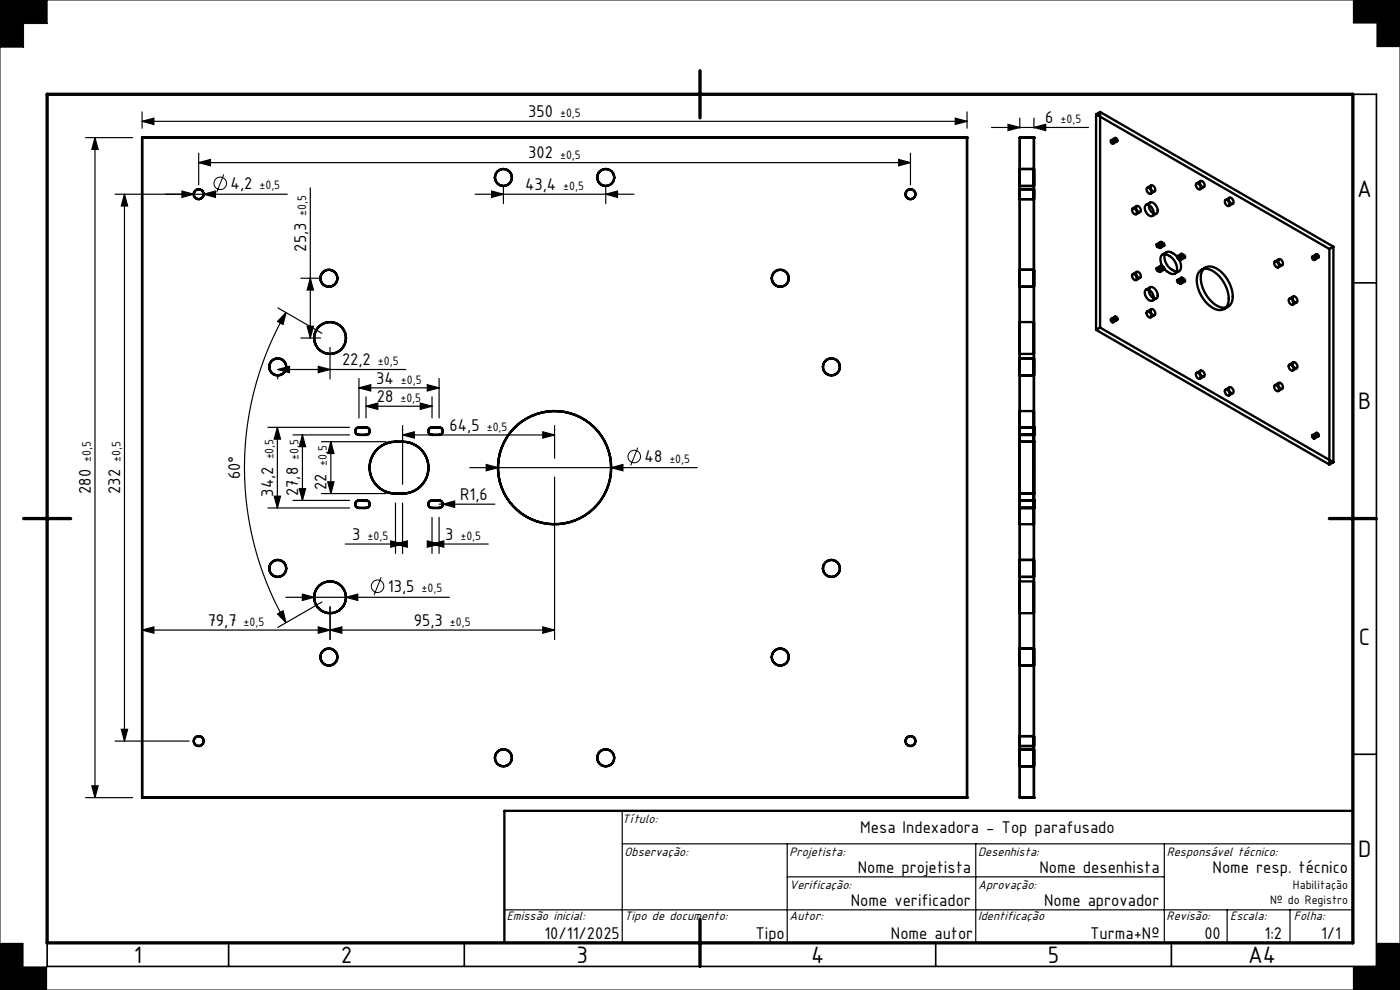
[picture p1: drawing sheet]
<svg xmlns="http://www.w3.org/2000/svg" width="297mm" height="210mm" viewBox="0 0 297 210" stroke-linecap="round" stroke-linejoin="round" font-family="sans-serif">
<g fill="none" stroke="#000" stroke-width=".21">
<path d="M0 0h297v210h-297zM10 0v5h-5v5h-5M148.1 19.6l.8 .8M148.5 19.5v1M148.9 19.6l-.8 .8M47.5 37l-1.5 3.8M148 20h1M135.3 94.9l-1.5 3.8M9.5 110h1M9.6 109.6l.8 .8M10 109.5v1M10.4 109.6l-.8 .8"/>
<path d="M80.9 122.5l-1.6 3.8"/>
<circle cx="46.7" cy="38.9" r="1.33"/>
<circle cx="134.6" cy="96.8" r="1.33"/>
<circle cx="80.1" cy="124.4" r="1.33"/>
</g>
<g fill="none" stroke="#000" stroke-width=".25">
<path d="M18.1 29.2h10M20.1 29.2l.7 2.5h-1.3zM20.1 29.2v140M30.1 25.7l2.5-.6v1.3zM30.1 23.7v3.5M30.1 25.7h175M42.1 34.5l2.5-.7v1.4zM42.1 32.5v6.7M42.1 34.5h151M65.8 39.8v31.9M106.8 39.6v3.6M128.5 39.6v3.6"/>
<path d="M190.6 33.8l2.5 .7-2.5 .7zM193.1 32.5v6.7M202.6 25.1l2.5 .6-2.5 .7zM205.1 23.7v3.5M210.3 27h20.6M213.8 26.4l2.5 .6-2.5 .7zM216.3 25v2.2M219.3 25v2.2M219.3 27l2.5-.6v1.3zM26.4 41.2l.7 2.5h-1.4zM26.4 41.2v116M38.6 40.5l2.5 .7-2.5 .7z"/>
<path d="M43.2 41.2l2.5-.7v1.4zM61 41.2h-36.6M63.8 59h4M65.8 59l.7 2.5h-1.3zM100.8 41.2h33.7M104.3 40.5l2.5 .7-2.5 .7zM128.5 41.2l2.5-.7v1.4zM58.9 78.4l2.5-.7v1.4zM58.9 79.8v.6M58.9 78.4h27.2M58.9 65.3l9.4 5.4M60.7 66.3l-.6 2.5-1.2-.6z"/>
<path d="M60.7 66.3a65.8 65.8 0 0 0 0 65.8M63.8 71.7h4.2M65.2 69.2h1.3l-.7 2.5zM67.5 77.7l2.5 .7-2.5 .7zM70 73.7v6.7M56.8 90.6h17.3M58.8 90.6v17.1M58.8 90.6l.7 2.5h-1.3zM62.2 92.2h11.9M64.2 92.2l.6 2.5h-1.3zM64.2 92.2v13.9M68.2 93.7h13.7"/>
<path d="M70.2 93.7l.7 2.5h-1.4zM70.2 93.7v11M76.1 80.3v8.3M76.1 82.3h17M76.1 82.3l2.5-.7v1.3zM77.6 84.2v4.4M77.6 86.2h14M77.6 86.2l2.5-.7v1.3zM85.4 90.3v12.4M85.4 92.3h32.2M85.4 92.3l2.5-.7v1.3zM89.1 85.5l2.5 .7-2.5 .6z"/>
<path d="M90.6 81.6l2.5 .7-2.5 .6zM91.6 84.2v4.4M93.1 80.3v8.3M99.6 99.2h48.3M103.1 98.5l2.5 .7-2.5 .7zM115.1 91.6l2.5 .7-2.5 .6zM117.6 90.3v6.9M129.6 99.2l2.5-.7v1.4zM56.8 107.7h17.3M58.2 105.2h1.3l-.7 2.5zM62.2 106.1h11.9M63.5 103.6h1.3l-.6 2.5z"/>
<path d="M68.2 104.7h13.7M69.5 102.2h1.4l-.7 2.5zM73.2 115.4h12.2M82.9 114.7l2.5 .7-2.5 .7zM83.9 106.7v10.7M83.9 115.4l2.5-.7v1.4zM85.4 106.7v10.7M90.6 114.7l2.5 .7-2.5 .7zM91.6 109.7v7.7M91.6 115.4h12M91.6 115.4l2.5-.7v1.4zM93.1 109.7v7.7"/>
<path d="M93.1 106.9h11.9M93.9 106.9l2.5-.6v1.3zM117.6 101.2v34.5M30.1 133.7l2.5-.7v1.3zM30.1 133.6l87.5 .1M58.9 130.2l1.2-.6 .6 2.5zM60.6 126.7h34.7M64.1 126l2.5 .7-2.5 .7zM67.5 133l2.5 .7-2.5 .6zM68.3 127.7l-9.4 5.4M70 128.7v7M70 133.7l2.5-.7v1.3z"/>
<path d="M73.4 126.7l2.5-.7v1.4zM115.1 133l2.5 .7-2.5 .6zM24.4 157.2h15.7M25.7 154.7h1.4l-.7 2.5zM18.1 169.2h10M19.5 166.7h1.3l-.7 2.5zM132 179h155M132 172v28M167 179v21M207 179v21M247 179v21M107 193h180"/>
<path d="M167 186h80M260.3 193v7M273.7 193v7"/>
</g>
<path d="M10 20h282v185h-282zM287 20v180h-277M287 60h5M282 110h10M287 160h5M148.5 195v10M48.5 200v5M98.5 200v5M198.5 200v5M248.5 200v5" fill="none" stroke="#000" stroke-width=".35"/>
<g fill="none" stroke="#000" stroke-width=".5">
<path d="M30.1 29.2h175v140h-175zM216.3 35.8v3.6zM216.3 29.2h3v140h-3zM216.3 35.8h3M216.3 39.4h3M219.3 35.8v3.6zM232.5 24.2l49.5 28.6M232.5 24.2v45.8M233.4 23.8l49.5 28.5M233.4 23.8v45.7M233.4 23.8l-.9 .4M235.7 29.8a.39 .39 0 0 1 .4 .2 .39 .39 0 0 1-.1 .5l-.3-.3z"/>
<path d="M236.5 29.3a.39 .39 0 0 1 .5 .2 .39 .39 0 0 1-.2 .5l-.3-.4zM236.6 29.3l-.9 .5M237 30l-.9 .5M243.3 39.9a.72 .72 0 0 1 .8 .3 .72 .72 0 0 1-.1 .9 .94 .94 0 0 1-.7-1.2zM244.1 39.4a.72 .72 0 0 1 .8 .4 .72 .72 0 0 1-.1 .8 .94 .94 0 0 1-.7-1.2zM244.2 39.3l-.8 .5M253.8 39a.72 .72 0 0 1 .8 .3 .72 .72 0 0 1-.1 .9 .94 .94 0 0 1-.7-1.2zM254.6 38.5a.72 .72 0 0 1 .8 .3 .72 .72 0 0 1-.1 .9 .94 .94 0 0 1-.7-1.2zM254.7 38.4l-.9 .5M255.4 39.7l-.8 .4M216.3 40.2v2zM216.3 57.2v3.6z"/>
<path d="M216.3 40.1h3M216.3 42.2h3M216.3 57.2h3M219.3 40.2v2zM219.3 57.2v3.6zM240.2 44.3a.72 .72 0 0 1 .8 .3 .72 .72 0 0 1-.1 .9 .94 .94 0 0 1-.7-1.2zM240.2 58.2a.72 .72 0 0 1 .8 .4 .72 .72 0 0 1-.1 .8 .94 .94 0 0 1-.7-1.2zM241.1 43.8a.72 .72 0 0 1 .8 .3 .72 .72 0 0 1-.1 .9 .94 .94 0 0 1-.7-1.2zM241.1 57.7a.72 .72 0 0 1 .8 .4 .72 .72 0 0 1-.1 .9 .94 .94 0 0 1-.7-1.3zM241.2 43.7l-.9 .5M241.2 57.7l-.9 .5M241.9 45l-.9 .4"/>
<path d="M241.9 58.9l-.9 .5M243.1 43.5a1.48 1.48 0 0 1 1.7 1.7 .66 .66 0 0 1-.5 .7 .66 .66 0 0 1-.8-.4 1.59 1.59 0 0 1-.4-2zM243.9 43a1.48 1.48 0 0 1 1.7 1.7 .66 .66 0 0 1-.5 .7 .66 .66 0 0 1-.8-.4 1.59 1.59 0 0 1-.4-2zM244 43l-.9 .5M244.9 40.6l-.8 .5M245.3 45.3l-.8 .5M245.4 51.8l.6 .3 .1 .5-.6-.3zM245.4 56.9l.6 .3 .1 .5-.6-.4zM246.2 51.3l.7 .3 .1 .5-.7-.3zM246.2 56.4l.7 .3 .1 .5-.7-.4zM246.2 51.3l-.8 .5M246.2 56.4l-.8 .5"/>
<path d="M246.5 54.1a1.92 1.92 0 0 1 2.3 .8 2.47 2.47 0 0 1 .6 3 1.92 1.92 0 0 1-2.3-.8 2.47 2.47 0 0 1-.6-3zM247 52.1l-.9 .5M247 57.2l-.9 .5M247.4 53.6a1.92 1.92 0 0 1 2.3 .8 2.47 2.47 0 0 1 .5 3.1 1.92 1.92 0 0 1-2.3-.9 2.47 2.47 0 0 1-.5-3zM247.5 53.5l-.9 .5M249.8 54.3l.6 .4 .1 .4-.7-.3zM249.8 59.4l.6 .3 .1 .5-.7-.3zM250.1 57.5l-.8 .5M250.6 53.8l.7 .4 .1 .4-.7-.3zM250.6 58.9l.7 .3 .1 .5-.7-.3zM250.6 53.8l-.8 .5M250.6 58.9l-.8 .5"/>
<path d="M251.4 54.6l-.9 .5M251.4 59.7l-.9 .5M254.6 57.5a2.71 2.71 0 0 1 3.6 .7 6.7 6.7 0 0 1 2.2 6.5 2.05 2.05 0 0 1-3.2 .6 7 7 0 0 1-3.1-7.1zM255.4 57a2.71 2.71 0 0 1 3.6 .7 6.7 6.7 0 0 1 2.3 6.5 2.05 2.05 0 0 1-3.3 .6 7 7 0 0 1-3.1-7.1zM255.7 56.7l-.8 .5M259.9 42.5a.72 .72 0 0 1 .8 .4 .72 .72 0 0 1-.1 .8 .94 .94 0 0 1-.7-1.2zM260.8 42a.72 .72 0 0 1 .8 .4 .72 .72 0 0 1-.2 .8 .94 .94 0 0 1-.6-1.2zM260.8 41.9l-.8 .5M261.6 43.2l-.9 .5M270.4 55.5a.72 .72 0 0 1 .8 .4 .72 .72 0 0 1-.1 .8 .94 .94 0 0 1-.7-1.2zM271.2 55.1a.72 .72 0 0 1 .8 .3 .72 .72 0 0 1-.1 .9 .94 .94 0 0 1-.7-1.2zM271.3 55l-.8 .5"/>
<path d="M272 56.2l-.8 .5M278.4 54.4a.39 .39 0 0 1 .4 .3 .39 .39 0 0 1-.1 .4l-.3-.2zM279.3 53.9a.39 .39 0 0 1 .4 .3 .39 .39 0 0 1-.2 .5l-.2-.3zM279.3 53.9l-.9 .5M279.7 54.7l-.9 .4M282 52.8v45.7M282.9 52.3l-.9 .5M282.9 52.3v45.8M216.3 76v3.6zM216.3 68.3v6.8zM216.3 76h3M216.3 79.6h3"/>
<path d="M216.3 68.3h3M216.3 75.1h3M216.3 60.8h3M219.3 76v3.6zM219.3 68.3v6.8zM232.5 70l49.5 28.5M233.4 69.5l49.5 28.6M233.4 69.5l-.9 .5M235.7 67.7a.39 .39 0 0 1 .4 .2 .39 .39 0 0 1-.1 .5l-.4-.4zM236.5 67.2a.39 .39 0 0 1 .5 .2 .39 .39 0 0 1-.2 .5l-.3-.4zM236.6 67.2l-.9 .4M237 67.9l-.9 .5"/>
<path d="M243.1 61.5a1.48 1.48 0 0 1 1.7 1.6 .66 .66 0 0 1-.5 .7 .66 .66 0 0 1-.8-.3 1.59 1.59 0 0 1-.4-2zM243.3 66.1a.72 .72 0 0 1 .8 .4 .72 .72 0 0 1-.1 .9 .94 .94 0 0 1-.7-1.3zM243.9 61a1.48 1.48 0 0 1 1.7 1.7 .66 .66 0 0 1-.5 .7 .66 .66 0 0 1-.8-.4 1.59 1.59 0 0 1-.4-2zM244 60.9l-.9 .5M244.1 65.7a.72 .72 0 0 1 .8 .3 .72 .72 0 0 1-.1 .9 .94 .94 0 0 1-.7-1.2zM244.2 65.6l-.8 .5M244.9 66.8l-.8 .5M245.3 63.3l-.8 .5M253.8 79.2a.72 .72 0 0 1 .8 .3 .72 .72 0 0 1-.1 .9 .94 .94 0 0 1-.7-1.2zM254.6 78.7a.72 .72 0 0 1 .8 .3 .72 .72 0 0 1-.1 .9 .94 .94 0 0 1-.7-1.2zM254.7 78.6l-.9 .5M255.4 79.9l-.8 .4"/>
<path d="M260.5 65.1l-.8 .4M273.4 63.5a.72 .72 0 0 1 .8 .3 .72 .72 0 0 1-.1 .9 .94 .94 0 0 1-.7-1.2zM273.4 77.4a.72 .72 0 0 1 .8 .4 .72 .72 0 0 1-.1 .8 .94 .94 0 0 1-.7-1.2zM274.3 63a.72 .72 0 0 1 .8 .3 .72 .72 0 0 1-.1 .9 .94 .94 0 0 1-.7-1.2zM274.3 76.9a.72 .72 0 0 1 .8 .4 .72 .72 0 0 1-.1 .8 .94 .94 0 0 1-.7-1.2zM274.4 62.9l-.9 .5M274.4 76.9l-.9 .4M275.1 64.1l-.9 .5M275.1 78.1l-.9 .5M75.6 90.9a2.88 2.88 0 0 1 2.4-.2 .8 .8 0 0 1 .4 .9 .8 .8 0 0 1-.8 .6h-1.5a.8 .8 0 0 1-.7-.4 .8 .8 0 0 1 .2-.9zM80.2 95.2a7.3 7.3 0 0 1 7.6-1 5.5 5.5 0 0 1 3 6.2 5.5 5.5 0 0 1-5.4 4.3 6 6 0 0 1-6.3-2.8 5.5 5.5 0 0 1 1.1-6.7zM91.1 90.9a2.88 2.88 0 0 1 2.4-.2 .8 .8 0 0 1 .4 .9 .8 .8 0 0 1-.8 .6h-1.5a.8 .8 0 0 1-.7-.4 .8 .8 0 0 1 .2-.9z"/>
<path d="M216.3 90.6h3v1.6h-3zM216.3 93.7h3v11h-3zM216.3 87.2v24zM216.3 87.2h3M219.3 87.2v24zM259.9 82.7a.72 .72 0 0 1 .8 .4 .72 .72 0 0 1-.1 .8 .94 .94 0 0 1-.7-1.2zM260.8 82.2a.72 .72 0 0 1 .8 .4 .72 .72 0 0 1-.2 .8 .94 .94 0 0 1-.6-1.2zM260.8 82.2l-.8 .4M261.6 83.4l-.9 .5M270.4 81.8a.72 .72 0 0 1 .8 .3 .72 .72 0 0 1-.1 .9 .94 .94 0 0 1-.7-1.2zM271.2 81.3a.72 .72 0 0 1 .8 .3 .72 .72 0 0 1-.1 .9 .94 .94 0 0 1-.7-1.2zM271.3 81.2l-.8 .5"/>
<path d="M272 82.5l-.8 .5M278.4 92.3a.39 .39 0 0 1 .4 .3 .39 .39 0 0 1-.1 .4l-.3-.2zM279.3 91.8a.39 .39 0 0 1 .4 .3 .39 .39 0 0 1-.2 .4l-.2-.2zM279.3 91.8l-.9 .5M279.7 92.5l-.9 .5M282.9 98.1l-.9 .4M75.6 106.4a2.88 2.88 0 0 1 2.4-.2 .8 .8 0 0 1 .4 .9 .8 .8 0 0 1-.8 .6h-1.5a.8 .8 0 0 1-.7-.4 .8 .8 0 0 1 .2-.9zM91.1 106.4a2.88 2.88 0 0 1 2.4-.2 .8 .8 0 0 1 .4 .9 .8 .8 0 0 1-.8 .6h-1.5a.8 .8 0 0 1-.7-.4 .8 .8 0 0 1 .2-.9zM216.3 118.8v3.6zM216.3 106.1h3v1.6h-3zM216.3 118.8h3M216.3 111.2h3"/>
<path d="M219.3 118.8v3.6zM216.3 123.3v6.8zM216.3 137.6v3.6zM216.3 122.4h3M216.3 123.3h3M216.3 130.1h3M216.3 137.6h3M219.3 123.3v6.8zM219.3 137.6v3.6zM216.3 156.2v2zM216.3 158.9v3.6zM216.3 156.1h3"/>
<path d="M216.3 158.2h3M216.3 141.2h3M216.3 158.9h3M219.3 156.2v2zM219.3 158.9v3.6zM216.3 162.5h3M287 172h-180v28"/>
<circle cx="106.8" cy="37.6" r="1.8"/>
<circle cx="128.5" cy="37.6" r="1.8"/>
<circle cx="42.1" cy="41.2" r="1.05"/>
<circle cx="69.8" cy="59" r="1.8"/>
<circle cx="165.5" cy="59" r="1.8"/>
<circle cx="193.1" cy="41.2" r="1.05"/>
<circle cx="58.9" cy="77.8" r="1.8"/>
<circle cx="70" cy="71.7" r="3.4"/>
<circle cx="176.4" cy="77.8" r="1.8"/>
<circle cx="117.6" cy="99.2" r="12"/>
<circle cx="58.9" cy="120.6" r="1.8"/>
<circle cx="69.8" cy="139.4" r="1.8"/>
<circle cx="70" cy="126.7" r="3.4"/>
<circle cx="165.5" cy="139.4" r="1.8"/>
<circle cx="176.4" cy="120.6" r="1.8"/>
<circle cx="42.1" cy="157.2" r="1.05"/>
<circle cx="193.1" cy="157.2" r="1.05"/>
<circle cx="106.8" cy="160.7" r="1.8"/>
<circle cx="128.5" cy="160.7" r="1.8"/>
</g>
<path d="M148.5 15v10M10 20h277v180h-277zM5 110h10M282 110h10M148.5 195v10" fill="none" stroke="#000" stroke-width=".7"/>
<path d="M0 0v10h5v-5h5v-5zM0 200v10h10v-5h-5v-5zM287 205v5h10v-10h-5v5zM287 0v5h5v5h5v-10z" fill-rule="evenodd" fill="#000"/>
<g fill="#000">
<path d="M93.9 106.9l2.5-.6v1.3z"/>
<path d="M20.1 29.2l.7 2.5h-1.3zM19.5 166.7h1.3l-.7 2.5zM26.4 41.2l.7 2.5h-1.4zM25.7 154.7h1.4l-.7 2.5zM65.8 59l.7 2.5h-1.3zM65.2 69.2h1.3l-.7 2.5zM60.7 66.3l-.6 2.5-1.2-.6zM58.9 130.2l1.2-.6 .6 2.5zM64.2 92.2l.6 2.5h-1.3zM63.5 103.6h1.3l-.6 2.5zM70.2 93.7l.7 2.5h-1.4zM69.5 102.2h1.4l-.7 2.5z"/>
<path d="M42.1 34.5l2.5-.7v1.4zM190.6 33.8l2.5 .7-2.5 .7z"/>
<path d="M38.6 40.5v1.4l2.5-.7zM43.2 41.2l2.5 .7v-1.4z"/>
<path d="M128.5 41.2l2.5-.7v1.4zM104.3 40.5l2.5 .7-2.5 .7z"/>
<path d="M67.5 77.7l2.5 .7-2.5 .7zM58.9 78.4l2.5-.7v1.4zM202.6 25.1l2.5 .6-2.5 .7zM30.1 25.7l2.5-.6v1.3zM67.5 133l2.5 .7-2.5 .6zM30.1 133.7l2.5-.7v1.3z"/>
<path d="M103.1 98.5v1.4l2.5-.7zM129.6 99.2l2.5 .7v-1.4z"/>
<path d="M58.2 105.2h1.3l-.7 2.5zM58.8 90.6l.7 2.5h-1.3z"/>
<path d="M64.1 126v1.4l2.5-.7zM73.4 126.7l2.5 .7v-1.4zM70 133.7l2.5-.7v1.3zM115.1 133l2.5 .7-2.5 .6zM76.1 82.3l2.5-.7v1.3zM90.6 81.6l2.5 .7-2.5 .6zM77.6 86.2l2.5-.7v1.3zM89.1 85.5l2.5 .7-2.5 .6zM83.9 115.4l2.5-.7v1.4zM82.9 114.7l2.5 .7-2.5 .7zM91.6 115.4l2.5-.7v1.4zM90.6 114.7l2.5 .7-2.5 .7zM85.4 92.3l2.5-.7v1.3zM115.1 91.6l2.5 .7-2.5 .6zM213.8 26.4l2.5 .6-2.5 .7zM219.3 27l2.5-.6v1.3z"/>
<path d="M204.9 169.2a.25 .25 0 0 1 .5 0 .25 .25 0 0 1-.5 0zM29.9 169.2a.25 .25 0 0 1 .5 0 .25 .25 0 0 1-.5 0zM29.9 29.2a.25 .25 0 0 1 .5 0 .25 .25 0 0 1-.5 0zM204.9 29.2a.25 .25 0 0 1 .5 0 .25 .25 0 0 1-.5 0z"/>
<path d="M216.1 169.2a.25 .25 0 0 1 .5 0 .25 .25 0 0 1-.5 0zM216.1 29.2a.25 .25 0 0 1 .5 0 .25 .25 0 0 1-.5 0zM219.1 29.2a.25 .25 0 0 1 .5 0 .25 .25 0 0 1-.5 0zM219.1 169.2a.25 .25 0 0 1 .5 0 .25 .25 0 0 1-.5 0zM219.1 92.2a.25 .25 0 0 1 .5 0 .25 .25 0 0 1-.5 0zM216.1 92.2a.25 .25 0 0 1 .5 0 .25 .25 0 0 1-.5 0zM219.1 90.6a.25 .25 0 0 1 .5 0 .25 .25 0 0 1-.5 0zM216.1 90.6a.25 .25 0 0 1 .5 0 .25 .25 0 0 1-.5 0zM219.1 107.7a.25 .25 0 0 1 .5 0 .25 .25 0 0 1-.5 0zM216.1 107.7a.25 .25 0 0 1 .5 0 .25 .25 0 0 1-.5 0zM219.1 106.1a.25 .25 0 0 1 .5 0 .25 .25 0 0 1-.5 0zM216.1 106.1a.25 .25 0 0 1 .5 0 .25 .25 0 0 1-.5 0zM219.1 104.7a.25 .25 0 0 1 .5 0 .25 .25 0 0 1-.5 0zM216.1 104.7a.25 .25 0 0 1 .5 0 .25 .25 0 0 1-.5 0zM219.1 93.7a.25 .25 0 0 1 .5 0 .25 .25 0 0 1-.5 0zM216.1 93.7a.25 .25 0 0 1 .5 0 .25 .25 0 0 1-.5 0zM219.1 90.6a.25 .25 0 0 1 .5 0 .25 .25 0 0 1-.5 0zM216.1 90.6a.25 .25 0 0 1 .5 0 .25 .25 0 0 1-.5 0zM219.1 106.1a.25 .25 0 0 1 .5 0 .25 .25 0 0 1-.5 0zM216.1 106.1a.25 .25 0 0 1 .5 0 .25 .25 0 0 1-.5 0zM219.1 107.7a.25 .25 0 0 1 .5 0 .25 .25 0 0 1-.5 0zM216.1 107.7a.25 .25 0 0 1 .5 0 .25 .25 0 0 1-.5 0zM219.1 92.2a.25 .25 0 0 1 .5 0 .25 .25 0 0 1-.5 0zM216.1 92.2a.25 .25 0 0 1 .5 0 .25 .25 0 0 1-.5 0z"/>
</g>
<g font-size="5.4">
<text x="287.9" y="41.8">A</text>
<text x="288.1" y="86.8">B</text>
<text x="288.3" y="136.8">C</text>
<text x="288.1" y="181.8">D</text>
<text x="28.4" y="204.3">1</text>
<text x="72.3" y="204.3">2</text>
<text x="122.3" y="204.3">3</text>
<text x="172.1" y="204.3">4</text>
<text x="222.3" y="204.3">5</text>
<text x="264.8" y="204.2">A4</text>
</g>
<g font-size="3.9">
<text x="112.1" y="24.8">350</text>
<text x="221.7" y="26.1">6</text>
<text x="112.1" y="33.6">302</text>
<text x="48.9" y="40.1">4,2</text>
<text x="111.4" y="40.3">43,4</text>
<text x="64.9" y="53.4" transform="rotate(-90 64.9 53.4)">25,3</text>
<text x="72.6" y="77.5">22,2</text>
<text x="79.8" y="81.4">34</text>
<text x="79.9" y="85.3">28</text>
<text x="95.4" y="91.4">64,5</text>
<text x="51" y="101.7" transform="rotate(-90 51 101.7)">60°</text>
<text x="136.7" y="98.1">48</text>
<text x="19.3" y="104.8" transform="rotate(-90 19.3 104.8)">280</text>
<text x="25.5" y="104.8" transform="rotate(-90 25.5 104.8)">232</text>
<text x="57.9" y="105.3" transform="rotate(-90 57.9 105.3)">34,2</text>
<text x="63.3" y="105.2" transform="rotate(-90 63.3 105.2)">27,8</text>
<text x="69.3" y="103.9" transform="rotate(-90 69.3 103.9)">22</text>
<text x="97.6" y="106.2">R1,6</text>
<text x="74.7" y="114.5">3</text>
<text x="94.4" y="114.5">3</text>
<text x="82.3" y="125.6">13,5</text>
<text x="44.1" y="132.8">79,7</text>
<text x="87.8" y="132.8">95,3</text>
<text x="182.5" y="176.6">Mesa Indexadora - Top parafusado</text>
<text x="182" y="185.1">Nome projetista</text>
<text x="220.5" y="185.1">Nome desenhista</text>
<text x="257.2" y="185.1">Nome resp. técnico</text>
<text x="180.5" y="192.1">Nome verificador</text>
<text x="221.5" y="192.1">Nome aprovador</text>
<text x="115.5" y="199.1">10/11/2025</text>
<text x="160.3" y="199.1">Tipo</text>
<text x="189" y="199.1">Nome autor</text>
<text x="231.2" y="199.1">Turma+Nº</text>
<text x="255.5" y="199.1">00</text>
<text x="268.2" y="199.1">1:2</text>
<text x="280.3" y="199.1">1/1</text>
</g>
<g font-size="2.9">
<text x="132" y="174.7">Título:</text>
<text x="132.5" y="181.7">Observação:</text>
<text x="167.5" y="181.7">Projetista:</text>
<text x="207.5" y="181.7">Desenhista:</text>
<text x="247.5" y="181.7">Responsável técnico:</text>
<text x="167.5" y="188.7">Verificação:</text>
<text x="207.5" y="188.7">Aprovação:</text>
<text x="107.5" y="195.2">Emissão inicial:</text>
<text x="132.5" y="195.2">Tipo de documento:</text>
<text x="167.5" y="195.2">Autor:</text>
<text x="207.5" y="195.2">Identificação</text>
<text x="247.5" y="195.2">Revisão:</text>
<text x="261" y="195.2">Escala:</text>
<text x="274.5" y="195.2">Folha:</text>
</g>
<g font-size="2.8">
<text x="118.8" y="24.9">±0,5</text>
<text x="225" y="26.2">±0,5</text>
<text x="118.8" y="33.6">±0,5</text>
<text x="55" y="40.2">±0,5</text>
<text x="119.5" y="40.3">±0,5</text>
<text x="65" y="45.8" transform="rotate(-90 65 45.8)">±0,5</text>
<text x="80.2" y="77.5">±0,5</text>
<text x="85.1" y="81.4">±0,5</text>
<text x="84.9" y="85.3">±0,5</text>
<text x="103.3" y="91.4">±0,5</text>
<text x="19.3" y="98" transform="rotate(-90 19.3 98)">±0,5</text>
<text x="25.6" y="98" transform="rotate(-90 25.6 98)">±0,5</text>
<text x="58" y="97.5" transform="rotate(-90 58 97.5)">±0,5</text>
<text x="63.3" y="97.6" transform="rotate(-90 63.3 97.6)">±0,5</text>
<text x="69.3" y="98.9" transform="rotate(-90 69.3 98.9)">±0,5</text>
<text x="142" y="98.1">±0,5</text>
<text x="78" y="114.5">±0,5</text>
<text x="97.7" y="114.5">±0,5</text>
<text x="89.4" y="125.6">±0,5</text>
<text x="51.7" y="132.8">±0,5</text>
<text x="95.4" y="132.8">±0,5</text>
<text x="269.4" y="191.7">Nº do Registro</text>
<text x="274.3" y="188.7">Habilitação</text>
</g>
</svg>
